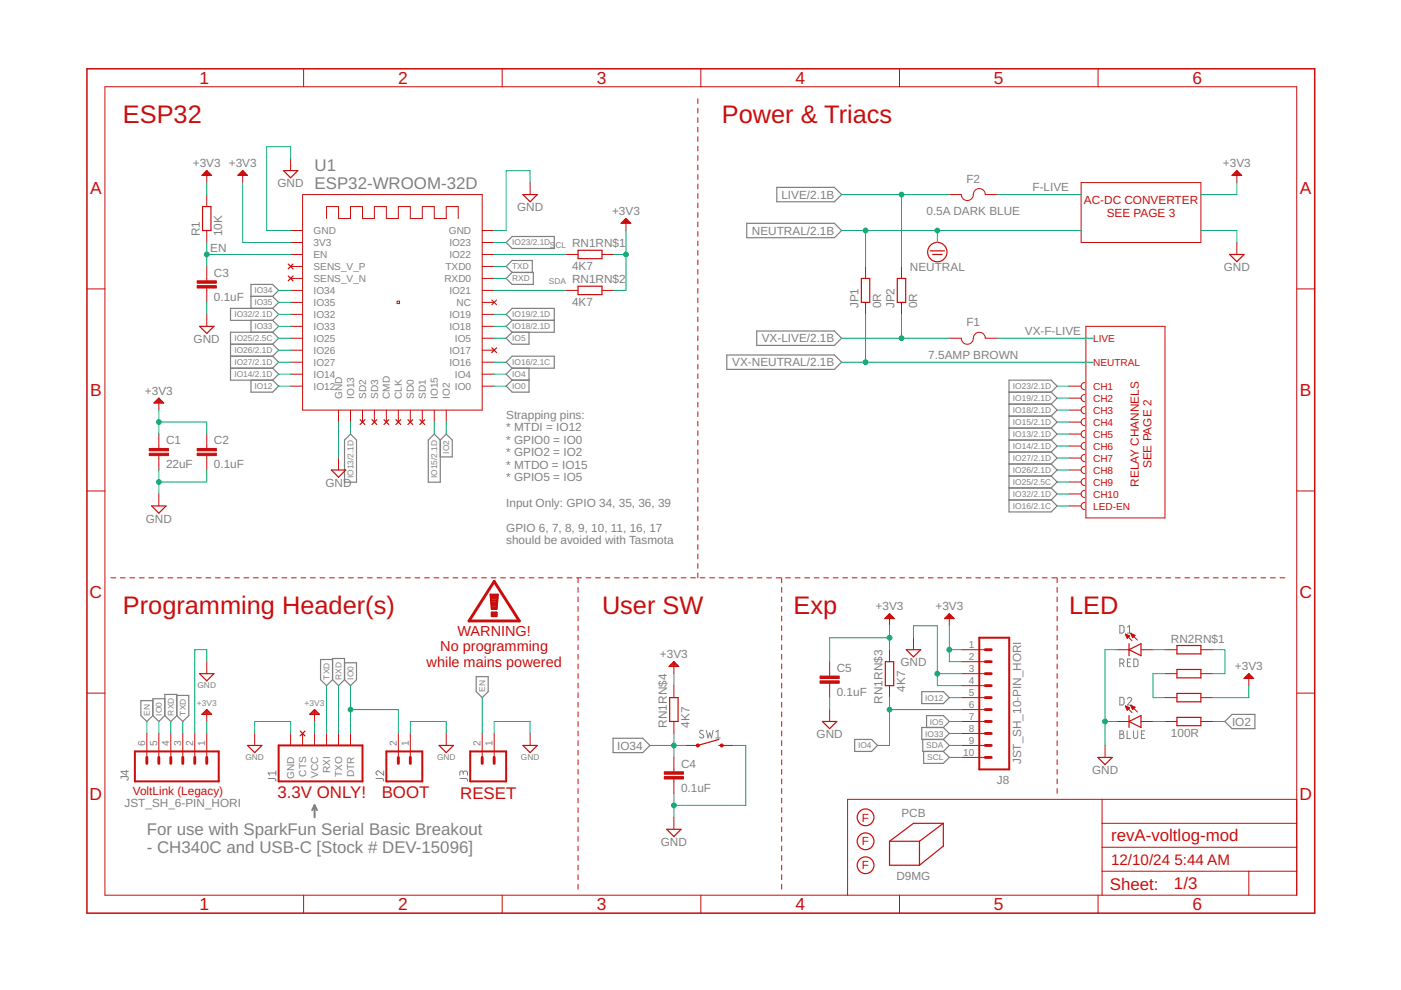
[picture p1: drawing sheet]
<svg xmlns="http://www.w3.org/2000/svg" width="297mm" height="210mm" viewBox="0 0 297 210" stroke-linecap="round" stroke-linejoin="round" font-family="sans-serif">
<path d="M66.7 170.8v2.5M66.7 170.8l-.5 1M66.7 170.8l.5 1" fill="none" stroke="#808080" stroke-width=".42"/>
<g fill="none" stroke="#808080" stroke-width=".21">
<path d="M237.4 132.6l.6 .1 .3 .2v1.1l-.3 .2h-.6zM239 134.2h.9M239 133l.5-.4v1.6M239.8 139.7h-.8v1.7h.8M240.4 139.7l.6 .1 .3 .2v1.1l-.3 .2-.6 .1zM149.1 155l-.2-.1a.37 .37 0 0 0-.5 .1 .37 .37 0 0 0 .1 .5l.5 .3a.4 .4 0 0 1 .1 .6 .4 .4 0 0 1-.6 0l-.2-.2M149.8 154.8l.3 1.7 .4-1.1 .3 1.1 .4-1.7M151.8 155.2l.4-.4v1.7M151.8 156.5h.9M237.4 140.6h.5a.46 .46 0 0 0 .4-.4 .46 .46 0 0 0-.4-.5h-.5v1.7M237.4 155h.5a.36 .36 0 0 1 .3 .3 .36 .36 0 0 1-.3 .4 .46 .46 0 0 1 .4 .4 .46 .46 0 0 1-.4 .5h-.5zM237.4 147.8l.6 .1 .3 .2v1.1l-.3 .2-.6 .1z"/>
<path d="M237.4 155.7h.5M238 140.6l.3 .8M239 155v1.6h.7M239 148.2a.44 .44 0 0 1 .7-.3 .44 .44 0 0 1 .1 .7l-.8 .9h.9M239 140.4h.6M240.3 155v1.1a.44 .44 0 0 0 .5 .5 .44 .44 0 0 0 .4-.5v-1.1M242 155.7h.5M242.7 155h-.7v1.6h.7M56.9 165.1h1.4l.2 .5M58.5 163.4v1M58.5 163.9h-1.6l.3 .5M79.7 165.1h1.4l.2 .2v.3"/>
<path d="M81.3 163.4v1l-.9-.8a.44 .44 0 0 0-.7 .1 .44 .44 0 0 0 .4 .7M97.5 165.1h1.4l.2 .5M98.2 163.9a.46 .46 0 0 1 .5-.5 .46 .46 0 0 1 .4 .5v.5M98.2 164.2v-.4a.36 .36 0 0 0-.3-.4 .36 .36 0 0 0-.4 .4v.6"/>
</g>
<g fill="none" stroke="#808080" stroke-width=".25">
<path d="M164.7 39.7h12.2l1.5 1.6-1.5 1.5h-12.2zM107.3 51.4l1.3-1.3h8.9v2.6h-8.9zM108.6 57.8l-1.3-1.3 1.3-1.3h4.3v2.6M108.6 57.8h4.5v2.5h-4.5l-1.3-1.3zM158.3 47.3h18.6l1.5 1.6-1.5 1.5h-18.6zM48.9 73h8.9M48.9 75.5h8.9M48.9 78.1h8.9M53.2 67.9v2.5M53.2 62.8h4.6M57.8 62.8l1.3-1.2-1.3-1.3h-4.6v5.1M57.8 65.4h-8.9v2.5h8.9"/>
<path d="M57.8 70.4h-8.9v10.2h8.9M57.8 75.5l1.3 1.3-1.3 1.3M57.8 78.1l1.3 1.2-1.3 1.3M57.8 73l1.3 1.3-1.3 1.2M57.8 70.4l1.3 1.3-1.3 1.3M57.8 67.9l1.3 1.3-1.3 1.2M57.8 65.4l1.3 1.3-1.3 1.2M57.8 62.8l1.3 1.3-1.3 1.3M107.3 76.8l1.3-1.3h8.9v2.6h-8.9zM108.6 67.9l-1.3-1.2 1.3-1.3h8.9v5h-8.9M108.6 67.9h8.9M108.6 67.9l-1.3 1.3 1.3 1.2"/>
<path d="M108.6 70.4l-1.3 1.3 1.3 1.3h3.6v-2.6M108.6 78.1l-1.3 1.2 1.3 1.3M112.2 78.1v5h-3.6l-1.3-1.2 1.3-1.3M154.1 75.3h22.8l1.5 1.5-1.5 1.5h-22.8zM160.4 70.2h16.5l1.5 1.5-1.5 1.5h-16.5zM53.2 80.6v2.5h4.6l1.3-1.2-1.3-1.3M73 93.3l1.3-1.3 1.3 1.3v8.9h-2.6zM90.8 93.3l1.3-1.3 1.2 1.3v8.9h-2.5zM93.3 93.3l1.3-1.3 1.3 1.3v3.6h-2.6M108.6 80.6h3.6M213.9 85.7h9M213.9 83.1h9"/>
<path d="M213.9 88.2h9M213.9 90.8h9M213.9 93.3h9M213.9 95.8h9M213.9 98.4h9M222.9 83.1l1.2 1.3-1.2 1.3M222.9 83.1l1.2-1.2-1.2-1.3h-9v27.9h9l1.2-1.2-1.2-1.3M222.9 85.7l1.2 1.3-1.2 1.2M222.9 88.2l1.2 1.3-1.2 1.3M222.9 90.8l1.2 1.2-1.2 1.3M222.9 93.3l1.2 1.3-1.2 1.2M222.9 95.8l1.2 1.3-1.2 1.3"/>
<path d="M222.9 98.4l1.2 1.3-1.2 1.2M213.9 106h9M213.9 100.9h9M213.9 103.5h9M222.9 100.9l1.2 1.3-1.2 1.3M222.9 103.5l1.2 1.2-1.2 1.3M70.5 139.8h-2.5v4.3l1.2 1.3 1.3-1.3M32.4 148.5h-2.5v3.2l1.2 1.3 1.3-1.3M32.4 151.7l1.3 1.3 1.2-1.3M34.9 148.1h-2.5v3.6M34.9 151.7v-4.5h2.6v4.5M34.9 151.7l1.3 1.3 1.3-1.3"/>
<path d="M37.5 147.4h2.5v4.3l-1.2 1.3-1.3-1.3M70.5 144.1v-4.5h2.5v4.5M70.5 144.1l1.3 1.3 1.2-1.3M73 140.5h2.6v3.6l-1.3 1.3-1.3-1.3M101 143.5h2.5v3.1l-1.3 1.3-1.2-1.3zM130 156.5h6.3l1.5 1.6-1.5 1.5h-6.3zM181.2 156.8h3.6l1.3 1.3-1.3 1.2h-3.6zM195.4 146.6h4.6l1.3 1.3-1.3 1.3h-4.6zM195.6 156.8v2.5h4.4M195.8 159.3v2.6h4.2l1.3-1.3-1.3-1.3M196.4 154.2v-2.5h3.6l1.3 1.3-1.3 1.2M200 156.8l1.3 1.3-1.3 1.2"/>
<path d="M200 154.2h-4.6v2.6h4.6M200 154.2l1.3 1.3-1.3 1.3M259.7 153l1.5-1.5h4.9v3h-4.9z"/>
</g>
<g fill="none" stroke="#c90d0c" stroke-width=".21">
<path d="M22.2 18.4h252.7v171.4h-252.7zM64.4 14.6v3.8M106.5 14.6v3.8M148.6 14.6v3.8M190.7 14.6v3.8M232.8 14.6v3.8M43.8 36.2v2.5M51.5 36.2v2.5M61.6 33.6v2.6M112.4 38.7v2.6M148 20.9v1M148 22.9v1.1"/>
<path d="M148 25v1M148 27v1M148 29v1M148 31v1M148 33v1M148 35v1M148 37v1M148 39v1M229.2 38.7h25.4v12.7h-25.4zM262.2 36.2v2.5M43.8 41.3v2.5M43.8 48.9v2.5"/>
<path d="M43.8 56.5v3M61.6 51.4h2.6M61.6 48.9h2.6M61.6 54h2.6M61.6 56.5h2.6M61.6 59h2.6M64.2 41.3h38v45.7h-38zM69.2 46.3v-2.5h2.6v2.5h2.5v-2.5h2.6v2.5h2.5v-2.5h2.5v2.5h2.6v-2.5h2.5v2.5h2.5v-2.5h2.6v2.5h2.5v-2.5h2.6v2.5M102.2 51.4h2.6M102.2 48.9h2.6M102.2 54h2.6M102.2 56.5h2.6"/>
<path d="M102.2 59h2.6M120 54h2.6M127.6 54h2.6M132.7 46.3v2.6M148 41v1.1M148 43.1v1M148 45.1v1M148 47.1v1M148 49.1v1M148 51.1v1M148 53.1v1M148 55.1v1"/>
<path d="M148 57.1v1M148 59.1v1.1M183.5 56.5v2.5M191.1 56.5v2.5M201.3 41.3h2.5a1.31 1.31 0 0 0 1.5 1.2 1.31 1.31 0 0 0 1.1-1.6 1.27 1.27 0 0 1 1.4-.9 1.27 1.27 0 0 1 1.1 1.3h2.5M262.2 51.4v2.6M18.4 61.3h3.8M43.8 61.1v3M43.8 66.7v2.5M61.6 69.2h2.6M61.6 61.6h2.6M61.6 64.1h2.6"/>
<path d="M61.6 66.7h2.6M61.6 71.7h2.6M61.6 74.3h2.6M61.6 76.8h2.6M61.6 79.3h2.6M84.2 63.9h.5v.5h-.5zM102.2 69.2h2.6M102.2 61.6h2.6M102.2 64.1h2.6M102.2 66.7h2.6M102.2 71.7h2.6M102.2 74.3h2.6"/>
<path d="M102.2 76.8h2.6M102.2 79.3h2.6M104.3 63.6l1 1M105.3 63.6l-1 1M120 61.6h2.6M127.6 61.6h2.6M148 61.2v1M148 63.2v1M148 65.2v1M148 67.2v1M148 69.2v1M148 71.2v1"/>
<path d="M148 73.2v1M148 75.2v1M148 77.3v1M148 79.3v1M183.5 64.1v2.6M191.1 64.1v2.6M201.3 71.7h2.5a1.31 1.31 0 0 0 1.5 1.3 1.31 1.31 0 0 0 1.1-1.6 1.27 1.27 0 0 1 1.4-.9 1.27 1.27 0 0 1 1.1 1.2h2.5M230.2 69.2h16.8v40.6h-16.8zM274.9 61.3h3.8M33.7 84.4v2.6M33.7 92v3.1M33.7 96.6v3.1"/>
<path d="M43.8 92v3.1M43.8 96.6v3.1M61.6 81.9h2.6M71.8 87v2.5M71.8 97.1v2.6M74.3 87v2.5M76.9 87v2.5M79.4 87v2.5M81.9 87v2.5M84.5 87v2.5M87 87v2.5M89.5 87v2.5"/>
<path d="M92.1 87v2.5M94.6 87v2.5M102.2 81.9h2.6M148 81.3v1M148 83.3v1M148 85.3v1M148 87.3v1M148 89.3v1M148 91.3v1.1M148 93.3v1.1M148 95.4v1M148 97.4v1"/>
<path d="M148 99.4v1M226.7 81.9h2.5M226.7 87h2.5M226.7 84.4h2.5M226.7 89.5h2.5M226.7 92h2.5M226.7 94.6h2.5M226.7 97.1h2.5M226.7 99.7h2.5M230 81.1a.76 .76 0 0 0-.8 .8 .76 .76 0 0 0 .8 .7M230 83.7a.76 .76 0 0 0-.8 .7 .76 .76 0 0 0 .8 .8M230 86.2a.76 .76 0 0 0-.8 .8 .76 .76 0 0 0 .8 .7"/>
<path d="M230 88.7a.76 .76 0 0 0-.8 .8 .76 .76 0 0 0 .8 .8M230 91.3a.76 .76 0 0 0-.8 .7 .76 .76 0 0 0 .8 .8M230 93.8a.76 .76 0 0 0-.8 .8 .76 .76 0 0 0 .8 .7M230 96.4a.76 .76 0 0 0-.8 .7 .76 .76 0 0 0 .8 .8M230 98.9a.76 .76 0 0 0-.8 .8 .76 .76 0 0 0 .8 .7M18.4 104.1h3.8M33.7 104.7v2.6M148 101.4v1M148 103.4v1M148 105.4v1M148 107.4v1M148 109.4v1"/>
<path d="M148 111.4v1.1M148 113.5v1M148 115.5v1M148 117.5v1M148 119.5v1M226.7 102.2h2.5M226.7 104.7h2.5M226.7 107.3h2.5M230 101.4a.76 .76 0 0 0-.8 .8 .76 .76 0 0 0 .8 .8M230 104a.76 .76 0 0 0-.8 .7 .76 .76 0 0 0 .8 .8M230 106.5a.76 .76 0 0 0-.8 .8 .76 .76 0 0 0 .8 .7M274.9 104.1h3.8"/>
<path d="M23.5 122.5h1M25.5 122.5h1M27.5 122.5h1.1M29.6 122.5h1M31.6 122.5h1M33.6 122.5h1M35.6 122.5h1M37.6 122.5h1M39.6 122.5h1.1M41.7 122.5h1M43.7 122.5h1M45.7 122.5h1"/>
<path d="M47.7 122.5h1M49.7 122.5h1M51.7 122.5h1M53.7 122.5h1.1M55.8 122.5h1M57.8 122.5h1M59.8 122.5h1M61.8 122.5h1M63.8 122.5h1M65.8 122.5h1M67.8 122.5h1.1M69.9 122.5h1"/>
<path d="M71.9 122.5h1M73.9 122.5h1M75.9 122.5h1M77.9 122.5h1M79.9 122.5h1.1M82 122.5h1M84 122.5h1M86 122.5h1M88 122.5h1M90 122.5h1M92 122.5h1M94 122.5h1.1"/>
<path d="M96.1 122.5h1M98.1 122.5h1M100.1 122.5h1M102.1 122.5h1M104.1 122.5h1M106.1 122.5h1M108.1 122.5h1.1M110.2 122.5h1M112.2 122.5h1M114.2 122.5h1M116.2 122.5h1M118.2 122.5h1"/>
<path d="M120.2 122.5h1.1M122.3 122.5h1M122.6 122.5v1M122.6 124.5v1.1M122.6 126.6v1M122.6 128.6v1M122.6 130.6v1.1M122.6 132.7v1M122.6 134.7v1M122.6 136.7v1.1M122.6 138.7v1.1M124.3 122.5h1"/>
<path d="M126.3 122.5h1M128.3 122.5h1M130.3 122.5h1M132.3 122.5h1M134.3 122.5h1.1M136.4 122.5h1M138.4 122.5h1M140.4 122.5h1M142.4 122.5h1M144.4 122.5h1M146.4 122.5h1M148 121.5v1"/>
<path d="M148.5 122.5h1M150.5 122.5h1M152.5 122.5h1M154.5 122.5h1M156.5 122.5h1M158.5 122.5h1.1M160.5 122.5h1.1M162.6 122.5h1M164.6 122.5h1M165.7 122.5v1M165.7 124.5v1.1M165.7 126.6v1"/>
<path d="M165.7 128.6v1M165.7 130.6v1.1M165.7 132.7v1M165.7 134.7v1M165.7 136.7v1.1M165.7 138.7v1.1M166.6 122.5h1M168.6 122.5h1M170.6 122.5h1M172.6 122.5h1.1M174.6 122.5h1.1M176.7 122.5h1"/>
<path d="M178.7 122.5h1M180.7 122.5h1M182.7 122.5h1M184.7 122.5h1M186.7 122.5h1M188.6 130.1v2.6M188.6 137.8v2.5M188.8 122.5h1M190.8 122.5h1M192.8 122.5h1M193.7 135.2v2.6M194.8 122.5h1"/>
<path d="M196.8 122.5h1M198.8 122.5h1.1M200.9 122.5h1M201.3 130.1v2.6M202.9 122.5h1M203.8 137.8h5.1M204.9 122.5h1M206.9 122.5h1M208.9 122.5h1M210.9 122.5h1M212.9 122.5h1.1M214.9 122.5h1.1"/>
<path d="M217 122.5h1M219 122.5h1M221 122.5h1M223 122.5h1M224.1 122.5v1M224.1 124.5v1.1M224.1 126.6v1M224.1 128.6v1M224.1 130.6v1.1M224.1 132.7v1M224.1 134.7v1M224.1 136.7v1.1"/>
<path d="M224.1 138.7v1.1M225 122.5h1M227 122.5h1M229.1 122.5h1M231.1 122.5h1M233.1 122.5h1M235.1 122.5h1M236.8 137.8h2.6M237.1 122.5h1M238.6 134.5l1.4 1.3M238.6 134.5l.9 .3-.5 .5zM238.7 134.5h.1"/>
<path d="M238.7 134.6h.4M238.7 134.7h.6M238.8 134.9h.7M238.8 135h.5M238.9 135.1h.3M239 135.2h.1M239.1 122.5h1.1M239.8 134.3l1.4 1.4M239.8 134.3l.8 .4-.5 .5zM239.8 134.4h.1M239.8 134.5h.4M239.9 134.6h.6"/>
<path d="M239.9 134.7h.7M240 134.9h.5M240.1 135h.2M240.1 135.1h.1M241.2 122.5h1M241.9 137.8h2.6M243.2 122.5h1M245.2 122.5h1M247 137.8h2.5M247.2 122.5h1M249.2 122.5h1M251.2 122.5h1"/>
<path d="M253.2 122.5h1.1M254.6 137.8h2.6M255.2 122.5h1.1M257.3 122.5h1M259.3 122.5h1M261.3 122.5h1M263.3 122.5h1M265.3 122.5h1M267.4 122.5h1M269.4 122.5h1M271.4 122.5h1M18.4 147h3.8"/>
<path d="M31.1 155.5v5.1M33.7 155.5v5.1M36.2 155.5v5.1M38.8 155.5v5.1M41.3 155.5v5.1M43.8 140.3v2.5M43.8 150.5v2.5M43.8 155.5v5.1M54 155.5v2.6M61.6 155.5v2.6M64.2 155.5v2.6M66.7 150.5v2.5"/>
<path d="M66.7 155.5v2.6M69.2 155.5v2.6M71.8 155.5v2.6M74.3 155.5v2.6M84.5 155.5v5.1M87 155.5v5.1M94.6 155.5v2.6M102.2 155.5v5.1M104.8 155.5v5.1M112.4 155.5v2.6M122.6 140.8v1M122.6 142.8v1"/>
<path d="M122.6 144.8v1.1M122.6 146.9v1M122.6 148.9v1M122.6 150.9v1.1M122.6 153v1M122.6 155v1M122.6 157v1.1M122.6 159.1v1M142.9 140.3v2.5M142.9 145.4v2.5M142.9 153v2.5M145.4 158.1h2.6"/>
<path d="M153 158.1h2.6M165.7 140.8v1M165.7 142.8v1M165.7 144.8v1.1M165.7 146.9v1M165.7 148.9v1M165.7 150.9v1.1M165.7 153v1M165.7 155v1M165.7 157v1.1M165.7 159.1v1M175.9 140.3v3"/>
<path d="M175.9 144.9v3M175.9 150.5v2.5M188.6 145.4v2.5M203.8 140.3h5.1M203.8 142.8h5.1M203.8 145.4h5.1M203.8 147.9h5.1M203.8 150.5h5.1M203.8 153h5.1M203.8 155.5h5.1M203.8 158.1h5.1M224.1 140.8v1"/>
<path d="M224.1 142.8v1M224.1 144.8v1.1M224.1 146.9v1M224.1 148.9v1M224.1 150.9v1.1M224.1 153v1M224.1 155v1M224.1 157v1.1M224.1 159.1v1M234.3 158.1v2.5M236.8 153h2.6M238.6 149.7l1.4 1.4"/>
<path d="M238.6 149.7l.9 .4M238.6 149.7l.4 .9 .5-.5M238.6 149.7h.1M238.7 149.8h.3M238.7 149.9h.5M238.8 150.1h.7M238.8 150.2h.6M238.9 150.3h.3M238.9 150.4h.2M239 150.6h.1M239.8 149.6l1.4 1.4M239.8 149.6l.8 .3"/>
<path d="M239.8 149.6l.3 .9M239.8 149.6h.1M239.8 149.7h.3M239.9 149.8h.5M239.9 149.9h.7M240 150.1h.5M240 150.2h.4M240.1 150.3h.2M240.1 150.4h.1M240.6 149.9l-.5 .6M241.9 153h2.6M247 142.8h2.5"/>
<path d="M247 147.9h2.5M247 153h2.5M254.6 142.8h2.6M254.6 147.9h2.6M254.6 153h2.6M264.8 142.8v2.6M274.9 147h3.8M122.6 161.1v1M122.6 163.1v1.1M122.6 165.2v1M122.6 167.2v1M122.6 169.2v1"/>
<path d="M122.6 171.3v1M122.6 173.3v1M122.6 175.3v1M122.6 177.4v1M122.6 179.4v1M142.9 160.6v3M142.9 165.2v3M142.9 173.3v2.5M165.7 161.1v1M165.7 163.1v1.1M165.7 165.2v1M165.7 167.2v1"/>
<path d="M165.7 169.2v1M165.7 171.3v1M165.7 173.3v1M165.7 175.3v1M165.7 177.4v1M165.7 179.4v1M203.8 160.6h5.1M224.1 161.1v1M224.1 163.1v1M224.1 165.2v1M224.1 167.2v1M233.7 169.5v20.3"/>
<path d="M233.7 179.6h41.2M233.7 174.6h41.2M274.9 169.5h-95.2v20.3M64.4 189.8v3.8M106.5 189.8v3.8M122.6 181.4v1M122.6 183.4v1.1M122.6 185.5v1M122.6 187.5v1M148.6 189.8v3.8M165.7 181.4v1M165.7 183.4v1.1"/>
<path d="M165.7 185.5v1M165.7 187.5v1M190.7 189.8v3.8M232.8 189.8v3.8M233.7 184.7h41.2M264.8 184.7v5.1"/>
</g>
<g fill="none" stroke="#c90d0c" stroke-width=".61">
<path d="M104.8 123.3l5.3 8.4h-10.7zM208.9 137.8h1.3M208.9 147.9h1.3M208.9 145.4h1.3M208.9 142.8h1.3M208.9 153h1.3M208.9 150.5h1.3M208.9 155.5h1.3M208.9 140.3h1.3M208.9 158.1h1.3M31.1 160.6v1.3M33.7 160.6v1.3"/>
<path d="M36.2 160.6v1.3M38.8 160.6v1.3M41.3 160.6v1.3M43.8 160.6v1.3M84.5 160.6v1.3M87 160.6v1.3M102.2 160.6v1.3M104.8 160.6v1.3M208.9 160.6h1.3"/>
</g>
<g fill="none" stroke="#c90d0c" stroke-width=".42">
<path d="M104 126.1h1.5l-.2 3h-1zM104 126.2h1.5M104.1 126.6h1.4M104.1 126.9h1.4M104.1 127.3h1.3M104.2 127.7h1.2M104.2 128.1h1.2M104.2 128.4h1.1M104.2 128.8h1.1M104.3 129.9h1v.7h-1zM104.3 130.3h1M104.3 129.9h1"/>
<path d="M207.6 135.2h6.4v27.9h-6.4zM28.6 159.3h17.8v6.4h-17.8zM59.1 158.1h17.8v7.6h-17.8zM81.9 159.3h7.6v6.4h-7.6zM99.7 159.3h7.6v6.4h-7.6z"/>
</g>
<path d="M18.4 14.6h260.3v179h-260.3z" fill="none" stroke="#c90d0c" stroke-width=".32"/>
<g fill="none" stroke="#c90d0c" stroke-width=".25">
<path d="M42.8 37.2l1-1 1.1 1zM43 37h1.6M43.3 36.7h1.1M43.5 36.5h.7M43.7 36.3h.3M50.7 37h1.5M50.9 36.7h1.1M51.1 36.5h.7M51.3 36.3h.3M51.5 36.2l1 1h-2.1zM60.1 36.2h3l-1.5 1.5zM261.4 37h1.6"/>
<path d="M261.7 36.7h1.1M261.9 36.5h.7M262.1 36.3h.3M262.2 36.2l1 1h-2zM42.9 43.8h1.8v5.1h-1.8zM61.1 56l1 1M61.1 58.5l1 1M62.1 56l-1 1M62.1 58.5l-1 1M110.9 41.3h3l-1.5 1.5zM122.6 53.1h5v1.7h-5zM131.7 47.3l1-1 1 1z"/>
<path d="M131.8 47.2h1.8M132.1 47h1.2M132.3 46.7h.8M132.5 46.5h.4M182.6 59h1.8v5.1h-1.8zM190.2 59h1.8v5.1h-1.8zM197.2 53.2h3.1M197.7 54h2M260.7 54h3.1l-1.6 1.5zM42.3 69.2h3.1l-1.6 1.5zM104.3 73.7l1 1.1M105.3 73.7l-1 1.1"/>
<path d="M122.6 60.7h5v1.8h-5zM32.7 85.4h2M32.9 85.2h1.5M33.1 85h1.1M33.4 84.7h.6M33.6 84.5h.2M33.7 84.4l1 1h-2zM70.3 99.7h3l-1.5 1.5zM76.3 89l1.1 1M77.4 89l-1.1 1M78.9 89l1 1M79.9 89l-1 1"/>
<path d="M81.4 89l1 1M82.4 89l-1 1M83.9 89l1.1 1M85 89l-1.1 1M86.5 89l1 1M87.5 89l-1 1M89 89l1 1M90 89l-1 1M32.2 107.3h3l-1.5 1.5zM187.8 131h1.6M188 130.7h1.2M188.2 130.5h.8"/>
<path d="M188.4 130.3h.3M188.6 130.1l1 1h-2zM192.2 137.8h3l-1.5 1.5zM200.3 131.1l1-1 1 1zM200.4 131h1.7M200.7 130.7h1.2M200.9 130.5h.8M201.1 130.3h.3M239.4 137.8l2.5-1.3v2.5zM239.4 136.5v2.5M249.5 136.9h5.1v1.7h-5.1zM42.3 142.8h3.1l-1.6 1.6z"/>
<path d="M42.9 151.4h1.9M43.1 151.2h1.5M43.3 151h1M43.5 150.7h.6M43.8 150.5h.1M43.8 150.5l1.1 1h-2.1zM52.5 158.1h3l-1.5 1.5zM63.6 155l1.1 1M64.7 155l-1.1 1M65.7 151.5l1-1 1 1zM65.7 151.4h1.9M66 151.2h1.4"/>
<path d="M66.2 151h1M66.4 150.7h.6M66.6 150.5h.2M93.1 158.1h3l-1.5 1.5zM110.9 158.1h3l-1.5 1.5zM141.9 141.3l1-1 1 1zM142 147.9h1.8v5.1h-1.8zM142 141.2h1.8M142.2 140.9h1.4M142.4 140.7h.9M142.6 140.5h.5M152.4 158.1h.6"/>
<path d="M152.4 156.8l-4.4 1.3M174.4 153h3l-1.5 1.5zM187.7 140.3h1.8v5.1h-1.8zM239.4 151.7v2.5M239.4 153l2.5-1.3v2.5zM249.5 141.9h5.1v1.8h-5.1zM249.5 147h5.1v1.8h-5.1zM249.5 152.1h5.1v1.8h-5.1zM263.8 143.8l1-1 1 1zM264 143.6h1.6M264.2 143.4h1.1M264.4 143.2h.7"/>
<path d="M264.6 143h.3M141.4 175.8h3l-1.5 1.6zM188.6 178.4v5.1h6.3M188.6 178.4h6.3M194.9 178.4v5.1M200 174.6h-6.3l-5.1 3.8M200 174.6v4.8l-5.1 4.1M200 174.6l-5.1 3.8M232.8 160.6h3l-1.5 1.5z"/>
<circle cx="198.7" cy="53.4" r="2.05"/>
<circle cx="183.5" cy="173.3" r="1.78"/>
<circle cx="183.5" cy="178.4" r="1.78"/>
<circle cx="183.5" cy="183.5" r="1.78"/>
</g>
<g fill="#c90d0c" stroke="#c90d0c" stroke-width=".21">
<path d="M31.6 96.1h4.1v.5h-4.1z"/>
<path d="M31.6 95.1h4.1v.5h-4.1z"/>
<path d="M41.8 96.1h4.1v.5h-4.1z"/>
<path d="M41.8 95.1h4.1v.5h-4.1z"/>
<path d="M41.8 60.6h4.1v.5h-4.1z"/>
<path d="M41.8 59.5h4.1v.5h-4.1z"/>
<path d="M140.8 164.7h4.1v.5h-4.1z"/>
<path d="M140.8 163.6h4.1v.5h-4.1z"/>
<path d="M173.9 144.4h4v.5h-4z"/>
<path d="M173.9 143.3h4v.5h-4z"/>
</g>
<g fill="#c90d0c" stroke="#c90d0c" stroke-width=".21">
<circle cx="147.9" cy="158.1" r=".33"/>
<circle cx="153" cy="158.1" r=".33"/>
</g>
<g fill="none" stroke="#0dab76" stroke-width=".21">
<path d="M43.8 38.7v2.6M51.5 38.7v12.7h10.1M61.6 33.6v-2.5h-5.1v17.8h5.1M112.4 38.7v-2.5h-5.1v12.7h-2.5M262.2 38.7v2.6h-7.6M43.8 54h17.8M43.8 51.4v5.1M104.8 54h15.2M104.8 51.4h2.5M104.8 56.5h2.5M104.8 59h2.5M130.2 54h2.5"/>
<path d="M132.7 48.9v12.7h-2.5M178.4 48.9h50.8M178.4 41.3h22.9M183.5 48.9v7.6M191.1 41.3v15.2M198.7 48.9v2.5M211.4 41.3h17.8M254.6 48.9h7.6v2.5M43.8 64.1v2.6M59.1 61.6h2.5M59.1 66.7h2.5M59.1 69.2h2.5"/>
<path d="M59.1 71.7h2.5M59.1 76.8h2.5M59.1 79.3h2.5M59.1 74.3h2.5M59.1 64.1h2.5M104.8 61.6h15.2M104.8 66.7h2.5M104.8 69.2h2.5M104.8 71.7h2.5M104.8 76.8h2.5M104.8 79.3h2.5M178.4 71.7h22.9"/>
<path d="M178.4 76.8h53.4M183.5 66.7v10.1M191.1 66.7v5M211.4 71.7h20.4M33.7 89.5h10.1v2.5M33.7 87v5M33.7 99.7v5M43.8 99.7v2.5h-10.1M59.1 81.9h2.5M71.8 89.5v7.6M74.3 89.5v2.5M92.1 89.5v2.5"/>
<path d="M94.6 89.5v2.5M104.8 81.9h2.5M224.1 89.5h2.6M224.1 84.4h2.6M224.1 87h2.6M224.1 81.9h2.6M224.1 92h2.6M224.1 94.6h2.6M224.1 97.1h2.6M224.1 99.7h2.6M224.1 102.2h2.6M224.1 107.3h2.6"/>
<path d="M224.1 104.7h2.6M188.6 135.2h-12.7v5.1M188.6 132.7v5.1M193.7 135.2v-2.5h5v12.7h5.1M201.3 137.8h2.5M201.3 132.7v7.6h2.5M236.8 137.8h-2.5v20.3M244.5 137.8h2.5M257.2 137.8h2.5v5h-2.5M31.1 153v2.5M33.7 153v2.5M36.2 153v2.5"/>
<path d="M38.8 153v2.5M43.8 140.3v-2.5h-2.5v17.7M43.8 153v2.5M54 155.5v-2.5h7.6v2.5M66.7 153v2.5M69.2 145.4v10.1M71.8 145.4v10.1M74.3 150.5h10.2v5M74.3 145.4v10.1M87 155.5v-2.5h7.6v2.5M102.2 147.9v7.6M104.8 155.5v-2.5h7.6v2.5"/>
<path d="M137.8 158.1h7.6M142.9 142.8v2.6M142.9 155.5v5.1M155.6 158.1h2.5v12.7h-15.2M175.9 147.9v2.6M188.6 147.9v10.2h-2.5M188.6 150.5h15.2M198.7 142.8h5.1M201.3 153h2.5M201.3 158.1h2.5M201.3 147.9h2.5M201.3 155.5h2.5"/>
<path d="M234.3 153h2.5M244.5 153h2.5M247 142.8h-2.5v5.1h2.5M257.2 153h2.5M264.8 145.4v2.5h-7.6M142.9 168.2v5.1M201.3 160.6h2.5"/>
</g>
<g fill="#0dab76" stroke="#0dab76" stroke-width=".21">
<circle cx="43.8" cy="54" r=".51"/>
<circle cx="33.7" cy="102.2" r=".51"/>
<circle cx="142.9" cy="170.8" r=".51"/>
<circle cx="198.7" cy="142.8" r=".51"/>
<circle cx="234.3" cy="153" r=".51"/>
<circle cx="33.7" cy="89.5" r=".51"/>
<circle cx="132.7" cy="54" r=".51"/>
<circle cx="201.3" cy="137.8" r=".51"/>
<circle cx="188.6" cy="135.2" r=".51"/>
<circle cx="188.6" cy="150.5" r=".51"/>
<circle cx="74.3" cy="150.5" r=".51"/>
<circle cx="142.9" cy="158.1" r=".51"/>
<circle cx="191.1" cy="71.7" r=".51"/>
<circle cx="183.5" cy="76.8" r=".51"/>
<circle cx="183.5" cy="48.9" r=".51"/>
<circle cx="198.7" cy="48.9" r=".51"/>
<circle cx="191.1" cy="41.3" r=".51"/>
</g>
<g font-size="5.4" fill="#c90d0c">
<text x="26.1" y="26">ESP32</text>
<text x="153" y="26">Power &amp; Triacs</text>
<text x="26.1" y="130.1">Programming Header(s)</text>
<text x="127.6" y="130.1">User SW</text>
<text x="168.3" y="130.1">Exp</text>
<text x="226.7" y="130.1">LED</text>
</g>
<g font-size="3.7" fill="#c90d0c">
<text x="42.3" y="17.8">1</text>
<text x="84.4" y="17.8">2</text>
<text x="126.5" y="17.8">3</text>
<text x="168.6" y="17.8">4</text>
<text x="210.7" y="17.8">5</text>
<text x="252.9" y="17.8">6</text>
<text x="19.1" y="41.1">A</text>
<text x="275.6" y="41.1">A</text>
<text x="19.1" y="84">B</text>
<text x="275.6" y="84">B</text>
<text x="19" y="126.8">C</text>
<text x="275.5" y="126.8">C</text>
<text x="19" y="169.7">D</text>
<text x="275.5" y="169.7">D</text>
<text x="42.3" y="193">1</text>
<text x="84.4" y="193">2</text>
<text x="126.5" y="193">3</text>
<text x="168.6" y="193">4</text>
<text x="210.7" y="193">5</text>
<text x="252.9" y="193">6</text>
</g>
<g font-size="3.6" fill="#808080">
<text x="66.7" y="40">ESP32-WROOM-32D</text>
<text x="66.7" y="36.2">U1</text>
<text x="31.1" y="177.1">For use with SparkFun Serial Basic Breakout</text>
<text x="31.1" y="180.9">- CH340C and USB-C [Stock # DEV-15096]</text>
</g>
<g font-size="3.6" fill="#c90d0c">
<text x="58.8" y="169.2">3.3V ONLY!</text>
<text x="80.9" y="169.2">BOOT</text>
<text x="97.6" y="169.5">RESET</text>
<text x="235.6" y="178.4">revA-voltlog-mod</text>
<text x="235.3" y="188.7">Sheet:</text>
<text x="248.9" y="188.5">1/3</text>
</g>
<g font-size="3.2" fill="#c90d0c">
<text x="235.6" y="183.5">12/10/24</text>
<text x="249" y="183.5">5:44 AM</text>
</g>
<g font-size="3.1" fill="#c90d0c">
<text x="97" y="134.8">WARNING!</text>
<text x="90.5" y="141.4">while mains powered</text>
<text x="93.4" y="138.1">No programming</text>
</g>
<g font-size="2.5" fill="#808080">
<text x="40.9" y="35.4">+3V3 +3V3</text>
<text x="259.3" y="35.4">+3V3</text>
<text x="58.8" y="39.7">GND</text>
<text x="204.9" y="38.7">F2</text>
<text x="218.9" y="40.5">F-LIVE</text>
<text x="109.6" y="44.8">GND</text>
<text x="129.8" y="45.6">+3V3</text>
<text x="165.7" y="42.1">LIVE/2.1B</text>
<text x="196.4" y="45.6">0.5A DARK BLUE</text>
<text x="42.3" y="50.1" transform="rotate(-90 42.3 50.1)">R1</text>
<text x="44.6" y="53.4">EN</text>
<text x="47.1" y="50.1" transform="rotate(-90 47.1 50.1)">10K</text>
<text x="121.3" y="52.4">RN1RN$1</text>
<text x="159.4" y="49.8">NEUTRAL/2.1B</text>
<text x="45.4" y="58.6">C3</text>
<text x="121.3" y="57.2">4K7</text>
<text x="192.9" y="57.5">NEUTRAL</text>
<text x="259.5" y="57.5">GND</text>
<text x="45.4" y="63.7">0.1uF</text>
<text x="121.3" y="64.9">4K7</text>
<text x="121.3" y="60.1">RN1RN$2</text>
<text x="182" y="65.4" transform="rotate(-90 182 65.4)">JP1</text>
<text x="186.8" y="65.4" transform="rotate(-90 186.8 65.4)">0R</text>
<text x="189.6" y="65.4" transform="rotate(-90 189.6 65.4)">JP2</text>
<text x="194.4" y="65.4" transform="rotate(-90 194.4 65.4)">0R</text>
<text x="204.9" y="69.2">F1</text>
<text x="217.3" y="71">VX-F-LIVE</text>
<text x="41.1" y="72.7">GND</text>
<text x="155.3" y="77.7">VX-NEUTRAL/2.1B</text>
<text x="161.5" y="72.6">VX-LIVE/2.1B</text>
<text x="196.8" y="76">7.5AMP BROWN</text>
<text x="30.7" y="83.7">+3V3</text>
<text x="107.3" y="88.7">Strapping pins:</text>
<text x="35.2" y="94.2">C1</text>
<text x="45.4" y="94.2">C2</text>
<text x="107.3" y="91.4">* MTDI = IO12</text>
<text x="107.3" y="94.1">* GPIO0 = IO0</text>
<text x="35.2" y="99.3">22uF</text>
<text x="45.4" y="99.3">0.1uF</text>
<text x="107.3" y="96.7">* GPIO2 = IO2</text>
<text x="107.3" y="99.4">* MTDO = IO15</text>
<text x="69" y="103.2">GND</text>
<text x="107.3" y="102.1">* GPIO5 = IO5</text>
<text x="107.3" y="107.4">Input Only: GPIO 34, 35, 36, 39</text>
<text x="30.9" y="110.8">GND</text>
<text x="107.3" y="112.7">GPIO 6, 7, 8, 9, 10, 11, 16, 17</text>
<text x="107.3" y="115.4">should be avoided with Tasmota</text>
<text x="185.6" y="129.4">+3V3</text>
<text x="198.3" y="129.4">+3V3</text>
<text x="248.3" y="136.2">RN2RN$1</text>
<text x="139.9" y="139.5">+3V3</text>
<text x="177.4" y="142.4">C5</text>
<text x="190.9" y="141.3">GND</text>
<text x="261.8" y="142.1">+3V3</text>
<text x="177.4" y="147.5">0.1uF</text>
<text x="187.1" y="149.2" transform="rotate(-90 187.1 149.2)">RN1RN$3</text>
<text x="191.9" y="146.6" transform="rotate(-90 191.9 146.6)">4K7</text>
<text x="141.4" y="154.3" transform="rotate(-90 141.4 154.3)">RN1RN$4</text>
<text x="146.2" y="154.3" transform="rotate(-90 146.2 154.3)">4K7</text>
<text x="261.2" y="153.9">IO2</text>
<text x="130.9" y="158.9">IO34</text>
<text x="173.1" y="156.5">GND</text>
<text x="248.3" y="156.3">100R</text>
<text x="27.3" y="165.7" transform="rotate(-90 27.3 165.7)">J4</text>
<text x="144.4" y="167.8">0.1uF</text>
<text x="144.4" y="162.8">C4</text>
<text x="211.3" y="166.2">J8</text>
<text x="216.5" y="162.1" transform="rotate(-90 216.5 162.1)">JST_SH_10-PIN_HORI</text>
<text x="231.5" y="164.2">GND</text>
<text x="26.4" y="171">JST_SH_6-PIN_HORI</text>
<text x="191.1" y="173.3">PCB</text>
<text x="140.1" y="179.4">GND</text>
<text x="190.1" y="186.5">D9MG</text>
</g>
<g font-size="2.5" fill="#c90d0c">
<text x="229.8" y="43.3">AC-DC CONVERTER</text>
<text x="234.7" y="46">SEE PAGE 3</text>
<text x="244.1" y="99.3" transform="rotate(-90 244.1 99.3)">SEE PAGE 2</text>
<text x="241.5" y="103.1" transform="rotate(-90 241.5 103.1)">RELAY CHANNELS</text>
<text x="28.2" y="168.5">VoltLink (Legacy)</text>
<text x="182.7" y="179.3">F</text>
<text x="182.7" y="174.2">F</text>
<text x="182.7" y="184.3">F</text>
</g>
<g font-size="2.1" fill="#808080">
<text x="66.5" y="49.6">GND</text>
<text x="66.5" y="52.2">3V3</text>
<text x="95.2" y="49.6">GND</text>
<text x="95.3" y="52.2">IO23</text>
<text x="66.5" y="54.7">EN</text>
<text x="66.5" y="57.2">SENS_V_P</text>
<text x="66.5" y="59.8">SENS_V_N</text>
<text x="94.2" y="59.8">RXD0</text>
<text x="94.4" y="57.2">TXD0</text>
<text x="95.3" y="54.7">IO22</text>
<text x="66.5" y="62.3">IO34</text>
<text x="66.5" y="64.9">IO35</text>
<text x="95.3" y="62.3">IO21</text>
<text x="96.8" y="64.9">NC</text>
<text x="66.5" y="67.4">IO32</text>
<text x="66.5" y="69.9">IO33</text>
<text x="95.3" y="69.9">IO18</text>
<text x="95.3" y="67.4">IO19</text>
<text x="66.5" y="72.5">IO25</text>
<text x="66.5" y="75">IO26</text>
<text x="66.5" y="77.6">IO27</text>
<text x="95.3" y="77.6">IO16</text>
<text x="95.3" y="75">IO17</text>
<text x="96.5" y="72.5">IO5</text>
<text x="66.5" y="80.1">IO14</text>
<text x="66.5" y="82.6">IO12</text>
<text x="96.5" y="82.6">IO0</text>
<text x="96.5" y="80.1">IO4</text>
<text x="72.5" y="84.6" transform="rotate(-90 72.5 84.6)">GND</text>
<text x="75.1" y="84.6" transform="rotate(-90 75.1 84.6)">IO13</text>
<text x="77.6" y="84.6" transform="rotate(-90 77.6 84.6)">SD2</text>
<text x="80.1" y="84.6" transform="rotate(-90 80.1 84.6)">SD3</text>
<text x="82.7" y="84.6" transform="rotate(-90 82.7 84.6)">CMD</text>
<text x="85.2" y="84.6" transform="rotate(-90 85.2 84.6)">CLK</text>
<text x="87.8" y="84.6" transform="rotate(-90 87.8 84.6)">SD0</text>
<text x="90.3" y="84.6" transform="rotate(-90 90.3 84.6)">SD1</text>
<text x="92.8" y="84.6" transform="rotate(-90 92.8 84.6)">IO15</text>
<text x="95.4" y="84.6" transform="rotate(-90 95.4 84.6)">IO2</text>
<text x="205.4" y="137.4">1</text>
<text x="205.4" y="139.9">2</text>
<text x="205.4" y="142.5">3</text>
<text x="205.4" y="145">4</text>
<text x="205.4" y="147.5">5</text>
<text x="205.4" y="150.1">6</text>
<text x="205.4" y="152.6">7</text>
<text x="205.4" y="155.2">8</text>
<text x="30.8" y="158.3" transform="rotate(-90 30.8 158.3)">6</text>
<text x="33.3" y="158.3" transform="rotate(-90 33.3 158.3)">5</text>
<text x="35.9" y="158.3" transform="rotate(-90 35.9 158.3)">4</text>
<text x="38.4" y="158.3" transform="rotate(-90 38.4 158.3)">3</text>
<text x="40.9" y="158.3" transform="rotate(-90 40.9 158.3)">2</text>
<text x="43.5" y="158.3" transform="rotate(-90 43.5 158.3)">1</text>
<text x="84.1" y="158.3" transform="rotate(-90 84.1 158.3)">2</text>
<text x="86.6" y="158.3" transform="rotate(-90 86.6 158.3)">1</text>
<text x="101.9" y="158.3" transform="rotate(-90 101.9 158.3)">2</text>
<text x="104.4" y="158.3" transform="rotate(-90 104.4 158.3)">1</text>
<text x="204.2" y="160.2">10</text>
<text x="205.4" y="157.7">9</text>
<text x="62.4" y="165.1" transform="rotate(-90 62.4 165.1)">GND</text>
<text x="64.9" y="164.7" transform="rotate(-90 64.9 164.7)">CTS</text>
<text x="67.4" y="164.9" transform="rotate(-90 67.4 164.9)">VCC</text>
<text x="70" y="164" transform="rotate(-90 70 164)">RXI</text>
<text x="72.5" y="164.8" transform="rotate(-90 72.5 164.8)">TXO</text>
<text x="75.1" y="164.8" transform="rotate(-90 75.1 164.8)">DTR</text>
</g>
<g font-size="2.1" fill="#c90d0c">
<text x="231.8" y="72.5">LIVE</text>
<text x="231.8" y="77.6">NEUTRAL</text>
<text x="231.8" y="82.6">CH1</text>
<text x="231.8" y="85.2">CH2</text>
<text x="231.8" y="87.7">CH3</text>
<text x="231.8" y="90.3">CH4</text>
<text x="231.8" y="92.8">CH5</text>
<text x="231.8" y="95.3">CH6</text>
<text x="231.8" y="97.9">CH7</text>
<text x="231.8" y="100.4">CH8</text>
<text x="231.8" y="103">CH9</text>
<text x="231.8" y="105.5">CH10</text>
<text x="231.8" y="108">LED-EN</text>
</g>
<g font-size="1.8" fill="#808080">
<text x="108.6" y="52">IO23/2.1D</text>
<text x="116.6" y="52.7">S</text>
<text x="117.8" y="52.7">CL</text>
<text x="108.6" y="57.1">TXD</text>
<text x="108.6" y="59.7">RXD</text>
<text x="53.9" y="64.7">IO35</text>
<text x="53.9" y="62.2">IO34</text>
<text x="116.4" y="60.3">SDA</text>
<text x="49.7" y="67.3">IO32/2.1D</text>
<text x="53.9" y="69.8">IO33</text>
<text x="108.6" y="67.3">IO19/2.1D</text>
<text x="108.6" y="69.8">IO18/2.1D</text>
<text x="49.7" y="77.4">IO27/2.1D</text>
<text x="49.7" y="74.9">IO26/2.1D</text>
<text x="49.7" y="72.4">IO25/2.5C</text>
<text x="108.6" y="72.4">IO5</text>
<text x="108.6" y="77.4">IO16/2.1C</text>
<text x="49.7" y="80">IO14/2.1D</text>
<text x="53.9" y="82.5">IO12</text>
<text x="108.6" y="80">IO4</text>
<text x="108.6" y="82.5">IO0</text>
<text x="214.8" y="82.5">IO23/2.1D</text>
<text x="214.8" y="85.1">IO19/2.1D</text>
<text x="214.8" y="87.6">IO18/2.1D</text>
<text x="214.8" y="90.1">IO15/2.1D</text>
<text x="214.8" y="92.7">IO13/2.1D</text>
<text x="214.8" y="95.2">IO14/2.1D</text>
<text x="74.9" y="101.4" transform="rotate(-90 74.9 101.4)">IO13/2.1D</text>
<text x="92.7" y="101.4" transform="rotate(-90 92.7 101.4)">IO15/2.1D</text>
<text x="95.3" y="96.2" transform="rotate(-90 95.3 96.2)">IO2</text>
<text x="214.8" y="97.8">IO27/2.1D</text>
<text x="214.8" y="100.3">IO26/2.1D</text>
<text x="214.8" y="107.9">IO16/2.1C</text>
<text x="214.8" y="102.8">IO25/2.5C</text>
<text x="214.8" y="105.4">IO32/2.1D</text>
<text x="41.7" y="149.7">+3V3</text>
<text x="41.9" y="145.9">GND</text>
<text x="64.6" y="149.7">+3V3</text>
<text x="69.9" y="144.1" transform="rotate(-90 69.9 144.1)">TXD</text>
<text x="72.4" y="144.1" transform="rotate(-90 72.4 144.1)">RXD</text>
<text x="74.9" y="144.1" transform="rotate(-90 74.9 144.1)">IO0</text>
<text x="102.9" y="146.6" transform="rotate(-90 102.9 146.6)">EN</text>
<text x="196.2" y="148.5">IO12</text>
<text x="31.8" y="151.7" transform="rotate(-90 31.8 151.7)">EN</text>
<text x="34.3" y="151.7" transform="rotate(-90 34.3 151.7)">IO0</text>
<text x="36.8" y="151.7" transform="rotate(-90 36.8 151.7)">RXD</text>
<text x="39.4" y="151.7" transform="rotate(-90 39.4 151.7)">TXD</text>
<text x="197.2" y="153.6">IO5</text>
<text x="52" y="161.1">GND</text>
<text x="92.7" y="161.1">GND</text>
<text x="110.4" y="161.1">GND</text>
<text x="181.9" y="158.7">IO4</text>
<text x="196.2" y="156.2">IO33</text>
<text x="196.4" y="158.7">SDA</text>
<text x="196.6" y="161.2">SCL</text>
</g>
</svg>
